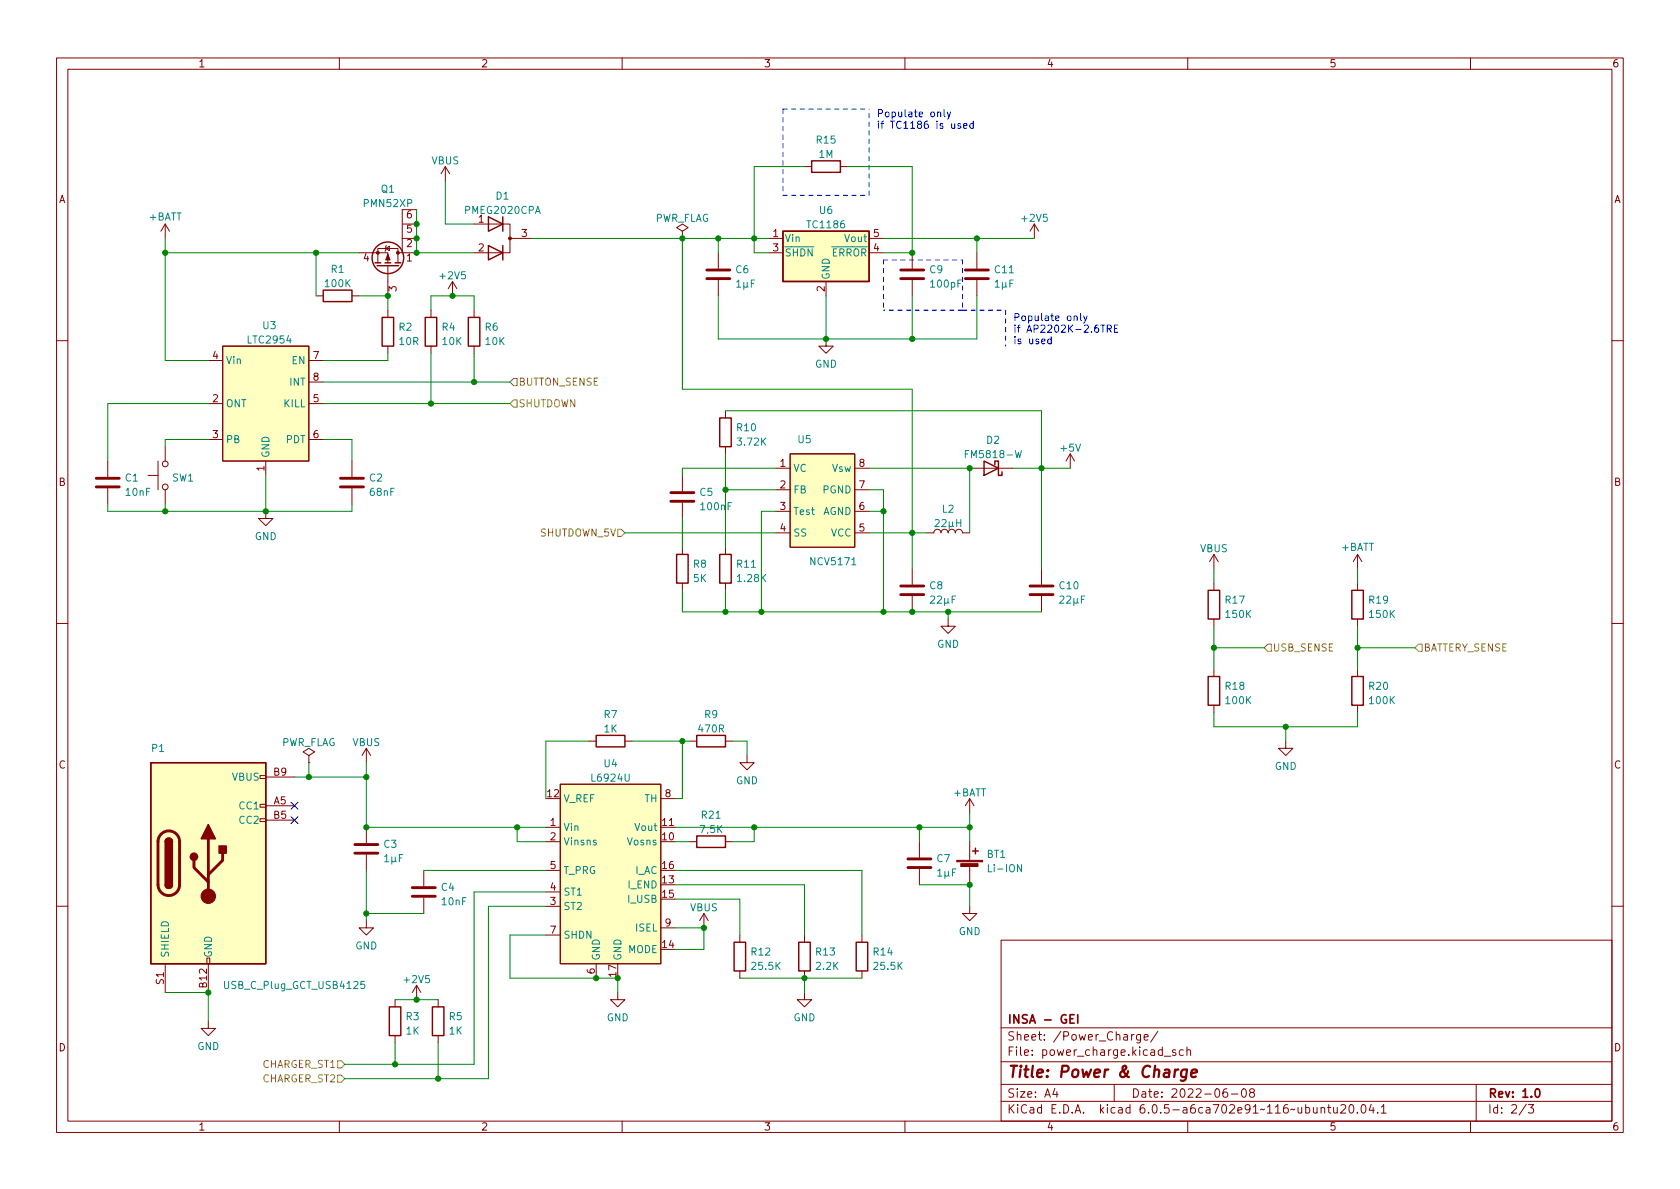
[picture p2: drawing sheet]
<svg xmlns="http://www.w3.org/2000/svg" width="297mm" height="210mm" viewBox="0 0 297 210" stroke-linecap="round" stroke-linejoin="round" font-family="sans-serif">
<g fill="none" stroke="#840000" stroke-width=".18">
<path d="M10 10.2h277v190.1h-277zM12 12.2h273v186.1h-273zM60 10.2v2M110 10.2v2M160 10.2v2M210 10.2v2M260 10.2v2M29.2 39.6v2.6M29.2 39.6l-.8 1.3M29.2 39.6l.8 1.3M71.1 39.6h2.6M73.7 37.1h-2.6v5.1"/>
<path d="M78.7 29.5l-.7 1.2M78.7 29.5v2.5M78.7 29.5l.8 1.2M83.8 39.6h6.4v5.1h-6.4M142.2 29.5h1.3M148.6 29.5h1.3M182.9 39.6l-.8 1.3M182.9 39.6v2.6M182.9 39.6l.7 1.3M55.9 52.3h1.2M62.2 52.3h1.3M63.5 44.7h5.1v1.8"/>
<path d="M66.8 46.5v-2.6h3.6v2.6M68.2 43.9l.6-.3v.7zM68.3 43.4l-.1 .2v.7l-.1 .1M68.6 47v5.3M68.6 54.9v1.2M71.1 42.2v2.5h-.7M71.1 42.2h2.6M71.1 44.7h2.6M76.2 54.9v1.2M80 49.8l-.8 1.2M80 49.8v2.5M80 49.8l.8 1.2"/>
<path d="M83.8 54.9v1.2M90.2 42.2h3.8M120.6 40.9l1.1-.6-1.1-.7-1 .7 1 .6v1.3M120.6 42.2h.1M127 44.7v2.8M127 49.5v2.8M135.9 42.2h2.5M135.9 44.7h2.5M146 59.9v1.3h1.3l-1.3 1.3-1.2-1.3h1.2M146 49.8v2.5M153.7 42.2h2.5M153.7 44.7h2.5"/>
<path d="M161.3 44.7v2.8M161.3 49.5v2.8M172.7 44.7v2.8M172.7 49.5v2.8M10 60.2h2M29.2 79v2.5M36.8 71.4h2.6M36.8 77.7h2.6M36.8 63.7h2.6M39.4 61.2h15.2v20.3h-15.2zM54.6 71.4h2.5M54.6 77.7h2.5"/>
<path d="M54.6 63.7h2.5M54.6 67.6h2.5M55.9 68.8h.1M68.6 61.2v1.3M76.2 61.2v1.3M83.8 61.2v1.3M128.3 72.6v1.3M128.3 79v1.3M285 60.2h2M19 81.5v2.8M19 86.4v2.7M26.2 84.1h1.7"/>
<path d="M27.9 81.5v5.1M29.2 86.6v2.5M47 90.4v1.3h1.3l-1.3 1.3-1.3-1.3h1.3M47 81.5v2.6M62.2 81.5v2.8M62.2 86.4v2.7M120.6 84.1v2.8M120.6 88.9v2.8M120.6 96.8v1.2M128.3 96.8v1.2M137.2 82.8h2.5M137.2 94.2h2.5"/>
<path d="M137.2 86.6h2.5M137.2 90.4h2.5M139.7 80.3h11.4v16.5h-11.4zM151.1 82.8h2.6M151.1 94.2h2.6M151.1 86.6h2.6M151.1 90.4h2.6M163.8 94.2h1.3a.64 .64 0 0 1 .6-.6 .64 .64 0 0 1 .7 .6 .64 .64 0 0 1 .6-.6 .64 .64 0 0 1 .6 .6 .64 .64 0 0 1 .7-.6 .64 .64 0 0 1 .6 .6 .64 .64 0 0 1 .6-.6 .64 .64 0 0 1 .7 .6h1.2M171.4 82.8h7.7M177.8 90.4h.1M189.2 80.3l-.7 1.2M189.2 80.3v2.5"/>
<path d="M189.2 80.3l.8 1.2M214.6 98v2.6M214.6 98l-.7 1.3M214.6 98l.8 1.3M240 98v2.6M240 98l-.7 1.3M240 98l.8 1.3M10 110.2h2M120.6 103.1v1.3M128.3 103.1v1.3M161.3 100.6v2.8M161.3 105.4v2.8"/>
<path d="M167.6 109.5v1.2h1.3l-1.3 1.3-1.2-1.3h1.2M184.1 100.6v2.8M184.1 105.4v2.8M214.6 103.1v1.3M214.6 109.5v1.2M214.6 118.4v1.2M240 103.1v1.3M240 109.5v1.2M240 118.4v1.2M285 110.2h2M46 137.2h1v.5h-1zM47 137.4h5.1"/>
<path d="M54.6 133.6l1-.6-1-.7-1 .7 1 .6v1.3M54.6 134.9h.1M64.8 132.3v2.6M64.8 132.3l-.8 1.3M64.8 132.3l.7 1.3M99.1 138.7h17.7v31.7h-17.7zM104.1 131.1h1.3M110.5 131.1h1.3M121.9 131.1h1.3M128.3 131.1h1.2M132.1 133.6v1.3h1.2l-1.2 1.2-1.3-1.2h1.3M214.6 124.7v1.3"/>
<path d="M227.3 131.1v1.2h1.3l-1.3 1.3-1.2-1.3h1.2M240 124.7v1.3M46 144.8h1v.5h-1zM46 142.2h1v.5h-1zM47 142.5h5.1M47 145h5.1M64.8 146.3v2.8M64.8 151.1v2.8M74.9 153.9v2.8M74.9 158.7v2.8M96.5 148.8h2.6M96.5 146.3h2.6"/>
<path d="M96.5 157.7h2.6M96.5 153.9h2.6M116.8 146.3h2.6M116.8 141.2h2.6M121.9 148.8h1.3M128.3 148.8h1.2M162.6 148.8v2.8M162.6 153.7v2.8M171.4 141.2l-.7 1.3M171.4 141.2v2.6M171.4 148.8v3.3M171.4 153.2v3.3"/>
<path d="M171.4 141.2l.8 1.3M10 160.2h2M29.2 170.4v5.1M36.6 169.4h.5v1h-.5zM36.8 170.4v5.1M64.8 162.8v1.3h1.2l-1.2 1.2-1.3-1.2h1.3M69.8 176.8v1.2M73.7 174.2l-.8 1.3M73.7 174.2v2.6M73.7 174.2l.7 1.3M77.5 176.8v1.2M96.5 160.3h2.6"/>
<path d="M96.5 165.3h2.6M105.4 170.4v2.6M109.2 175.5v1.3h1.3l-1.3 1.2-1.3-1.2h1.3M116.8 164.1h2.6M124.5 161.5l-.8 1.3M124.5 161.5v2.6M124.5 161.5l.7 1.3M130.8 165.3v1.3M130.8 171.7v1.3M142.2 175.5v1.3h1.3l-1.3 1.2-1.2-1.2h1.2M142.2 165.3v1.3M142.2 171.7v1.3"/>
<path d="M152.4 165.3v1.3M152.4 171.7v1.3M171.4 160.3v1.2h1.3l-1.3 1.3-1.2-1.3h1.2M177 166.3h108v32h-108zM285 160.2h2M36.8 180.6v1.3h1.3l-1.3 1.2-1.2-1.2h1.2M60 198.3v2M69.8 183.1v1.3M77.5 183.1v1.3M110 198.3v2M160 198.3v2M177 194.8h108"/>
<path d="M177 191.8h108M177 187.8h108M177 181.8h108M186.5 192.5l-.4 1h1M186.9 193v1M197 191.8v3M200.5 182.9l-.3 .1-.1 .2M201.6 182.9v1.2l-.2 .3h-.4M201.6 183l-.4-.1-.3 .3v.4l.2 .3h.5M202.3 183.4l.7-.1-.1-.3-.4-.1-.2 .2 .1 .8h.5M204.7 182.4l-1.3 1.9M205.9 186.8h1.1"/>
<path d="M207.9 185.7l-.4-.1-.2 .2 .1 .3 .5 .1v.4h-.6M209.2 185.7l-.4-.1-.3 .3v.4l.1 .3h.6M209.9 185.8l.2-.2 .3 .1 .1 .9M209.9 185.1v1.5M210 198.3v2M216.9 192.5a.59 .59 0 0 0-.7 .7v.5l.2 .3h.4l.2-.1 .1-.5-.2-.2-.4-.1-.3 .3M217.7 193.5h1.2M219.7 192.6l.2-.1a.81 .81 0 0 1 .5 .7 .81 .81 0 0 1-.3 .8h-.1a.81 .81 0 0 1-.6-.6 .81 .81 0 0 1 .3-.8zM221.2 193.2l-.3-.3 .1-.2 .2-.2 .4 .1 .2 .2-.1 .2-.6 .2-.2 .3 .1 .4 .2 .1h.4l.2-.3-.1-.4-.2-.1M233.6 196l.2-.2 .3 .1 .1 .9M233.6 195.8v1M234.7 195.8h.6"/>
<path d="M234.9 195.3v1.3l.4 .2M235.8 195.8l.1 1h.3l.2-.1M236.4 195.8v1M237.1 195.5l.5-.2 .3 .2v.3l-.9 1h.9M238.7 195.4l.2-.1a.81 .81 0 0 1 .5 .7 .81 .81 0 0 1-.3 .8h-.1a.81 .81 0 0 1-.6-.6 .81 .81 0 0 1 .3-.8zM240 196.7v.1M240.8 195.5l.2-.2a.81 .81 0 0 1 .6 .7 .81 .81 0 0 1-.3 .8h-.2a.81 .81 0 0 1-.3-1.3zM242.4 195.3l-.3 1h.9M242.8 195.8v1M243.6 196.7v.1M244.2 195.8l.4-.5v1.5M244.2 196.8h.9"/>
<path d="M260 198.3v2M261 191.8v6.5M269.9 195.3l-1.3 1.9M270.2 195.3h1l-.6 .6 .5 .1v.7l-.2 .1h-.5l-.2-.1"/>
<circle cx="29.2" cy="82" r=".51"/>
<circle cx="29.2" cy="86.1" r=".51"/>
</g>
<path d="M189.9 179.4h-.7v1.5h.7M190.6 179.4v1.5M189.2 180.1h.5M271.6 192.6l.2-.1a.82 .82 0 0 1 .6 .7 .82 .82 0 0 1-.3 .8h-.2a.81 .81 0 0 1-.6-.6 .81 .81 0 0 1 .3-.8z" fill="none" stroke="#840000" stroke-width=".3"/>
<path d="M208.3 189.1l-.3 .1-.3 .3M209.9 189.2a.66 .66 0 0 0-1 .3l-.1 .6 .2 .3 .1 .1 .6-.1M209.9 189.1l-.2 1.6a.6 .6 0 0 1-.9 .3M210.6 189.8l1-.2v-.4l-.2-.1-.6 .1-.2 1 .2 .3 .6-.1" fill="none" stroke="#840000" stroke-width=".4"/>
<g fill="none" stroke="#840000" stroke-width=".51">
<path d="M125 49.3h4M125 47.7h4M159.3 49.3h4M159.3 47.7h4M170.7 49.3h4.1M170.7 47.7h4.1M17 86.1h4.1M17 84.6h4.1M60.2 86.1h4.1M60.2 84.6h4.1M118.6 88.6h4.1M118.6 87.1h4.1"/>
<path d="M159.3 105.2h4M159.3 103.6h4M182.1 105.2h4.1M182.1 103.6h4.1M28.5 147.5a1.91 1.91 0 0 1 2.1-.4 1.91 1.91 0 0 1 1.1 1.7v7.7a1.91 1.91 0 0 1-1.9 1.9 1.91 1.91 0 0 1-1.9-1.9v-7.8l.2-.7zM34.3 152.1v1.3l2.5 2.6M36.8 148.3v10.2M39.4 150.9v1.2l-2.6 2.6M62.7 150.9h4.1M62.7 149.3h4.1M72.9 158.5h4.1M72.9 157h4.1"/>
<path d="M160.5 153.4h4.1M160.5 151.9h4.1"/>
</g>
<g fill="none" stroke="#840000" stroke-width=".25">
<path d="M86.4 38.3l2.5 1.3-2.5 1.3zM88.9 38.3v2.6M143.5 28.4h5.1v2.1h-5.1zM57.1 51.3h5.1v2h-5.1zM66.3 46.5h1M66.7 47h3.8M67.6 56.1h2v5.1h-2zM68.1 46.5h1M69.8 46.5h1.1M75.2 56.1h2v5.1h-2zM82.8 56.1h2v5.1h-2zM86.4 43.4l2.5 1.3-2.5 1.3z"/>
<path d="M88.9 43.4v2.6M138.4 40.9h15.3v8.9h-15.3zM127.3 73.9h2v5.1h-2zM119.6 98h2.1v5.1h-2.1zM127.3 98h2v5.1h-2zM174 81.5l2.5 1.3-2.5 1.3zM175.9 82.2v-.7h.6v2.6h.7v-.7M213.6 119.6h2v5.1h-2zM213.6 104.4h2v5.1h-2zM239 119.6h2v5.1h-2zM239 104.4h2v5.1h-2zM26.7 134.9h20.3v35.5h-20.3z"/>
<path d="M105.4 130h5.1v2.1h-5.1zM123.2 130h5.1v2.1h-5.1zM29.2 156.5a.64 .64 0 0 0 .6 .6 .64 .64 0 0 0 .7-.6M29.2 148.8a.64 .64 0 0 1 .6-.6 .64 .64 0 0 1 .7 .6M123.2 147.8h5.1v2.1h-5.1zM172 150.5h1M172.5 150v1M68.8 178h2.1v5.1h-2.1zM76.5 178h2v5.1h-2zM129.8 166.6h2v5.1h-2zM141.2 166.6h2.1v5.1h-2.1zM151.4 166.6h2v5.1h-2z"/>
<circle cx="68.6" cy="45.6" r="2.79"/>
</g>
<g fill="none" stroke="#008484" stroke-width=".18">
<path d="M130.2 49.9l.4-.4v1.3M130.2 50.8h.8M131.5 49.9v1.3M132.1 50.6l.2 .2M132.1 49.9v.8l-.4 .1-.2-.2M132.8 50.1h.5M133.4 49.5h-.6v1.3M176 49.9l.3-.4v1.3M176 50.8h.7M177.2 49.9v1.3M177.8 50.6l.2 .2M177.8 49.9v.8l-.4 .1-.2-.2"/>
<path d="M178.6 50.1h.4M179.2 49.5h-.6v1.3M171.3 79.7h-.6v1.2M179.5 79.7l.3 1.2 .3-.9 .2 .9 .3-1.2M165.3 92l.5-.1 .3 .3-.8 .9h.8M166.6 92l.4-.1 .3 .3-.8 .9h.8M167.8 92.3v1.3M168.4 93l.2 .1M168.4 92.3v.8h-.4l-.2-.1M169.2 91.9v1.2M169.2 92.5h.7M169.9 91.9v1.2"/>
<path d="M170.7 80.3h.4M164.5 105.5l.5-.1 .3 .4-.8 .9h.8M165.7 105.5l.5-.1 .3 .4-.8 .9h.8M167 105.8v1.3M167.6 106.5l.2 .2M167.6 105.8v.8l-.4 .1-.2-.2M168.3 106h.5M168.9 105.4h-.6v1.3M187.4 105.5l.5-.1 .2 .4-.8 .9h.8M188.6 105.5l.5-.1 .2 .4-.8 .9h.8M189.9 105.8v1.3M190.5 106.5l.2 .2"/>
<path d="M190.5 105.8l-.1 .8-.3 .1-.2-.2M191.2 106h.4M191.8 105.4h-.6v1.3M68 151.5l.4-.4v1.3M68 152.4h.7M69.3 151.5v1.3M69.9 152.2l.2 .2M69.9 151.5l-.1 .8-.3 .1-.2-.2M70.6 151.7h.4M71.2 151.1h-.6v1.3M105.4 148.6h-.3l-.2 .1 .1 .2 .4 .1v.4h-.5M165.8 154l.4-.3v1.2"/>
<path d="M165.8 154.9h.7M167.1 154.1v1.2M167.7 154.7l.2 .2M167.7 154.1l-.1 .8h-.3l-.2-.2M168.4 154.3h.4M169 153.7h-.6v1.2M64.4 173.5h-.6v.6l.2-.1 .4 .1 .1 .2-.1 .4-.1 .1-.5-.1"/>
</g>
<g fill="#840000" stroke="#840000" stroke-width=".18">
<path d="M169.2 152.1h4.5v.3h-4.5z"/>
<path d="M169.9 152.7h3v.5h-3z"/>
<path d="M68.6 45l.4 1h-.8z"/>
<circle cx="90.2" cy="42.2" r=".25"/>
<circle cx="66.8" cy="44.7" r=".25"/>
<circle cx="70.4" cy="44.7" r=".25"/>
<circle cx="36.8" cy="158.5" r="1.27"/>
</g>
<g fill="#ffffc2" stroke="#ffffc2" stroke-width=".18">
<path d="M39.4 61.2h15.2v20.3h-15.2z"/>
<path d="M139.7 80.3h11.4v16.5h-11.4z"/>
<path d="M138.4 40.9h15.3v8.9h-15.3z"/>
<path d="M99.1 138.7h17.7v31.7h-17.7z"/>
<path d="M26.7 134.9h20.3v35.5h-20.3z"/>
</g>
<g fill="#840000" stroke="#840000" stroke-width=".25">
<path d="M29.2 156.5h1.3a.64 .64 0 0 1-.7 .6 .64 .64 0 0 1-.6-.6z"/>
<path d="M29.2 148.8h1.3v7.7h-1.3z"/>
<path d="M29.4 148.4a.64 .64 0 0 1 .7-.1 .64 .64 0 0 1 .4 .5h-1.3z"/>
<path d="M36.8 145.8l1.3 2.5h-2.5z"/>
<path d="M38.7 149.6h1.3v1.3h-1.3z"/>
<circle cx="34.3" cy="151.5" r=".63"/>
</g>
<path d="M90.2 71.4l.6-.7h.6v1.3h-.6zM90.8 66.9h.6v1.3h-.6l-.6-.6zM109.2 93.6h.7l.6 .6-.6 .7h-.7zM224.2 113.9h.6v1.3h-.6l-.7-.7zM250.8 113.9h.7v1.3h-.7l-.6-.7zM59.7 187.6h.6l.7 .6-.7 .6h-.6zM59.7 190.1h.6l.7 .6-.7 .7h-.6z" fill="none" stroke="#848400" stroke-width=".18"/>
<g fill="none" stroke="#0000c2" stroke-width=".18">
<path d="M165.8 19.9l.2-.1 .3 .1v.8M166.9 19.4v1.1l.2 .2M167.5 19.8l.3 .9M168.1 19.8l-.4 1.2-.2 .1M169.8 21.9h-.3l-.2 .1 .1 .2 .4 .1v.3h-.5M170.4 22.3l.6-.1-.1-.3h-.3l-.2 .1v.6h.5M172.1 21.9h-.4l-.2 .2 .1 .5h.5M172.1 21.4v1.3M185.9 59.5v1.3M189.9 56l.2-.1h.3l.1 .8M191.1 55.4v1.1l.1 .2M191.6 55.9l.3 .8"/>
<path d="M192.2 55.9l-.4 1.1-.2 .1M194.6 57.5h.8M195 57.5v1.3M195.8 58.1h.6l.1-.2-.1-.3-.6-.1v1.3M196.1 58.1l.4 .7M197 58.1h.5M197.7 57.5h-.7v1.3h.7M185.9 60h-.4l-.2 .2 .1 .5h.5"/>
</g>
<path d="M138.4 19.3h15.3M138.4 19.3v15.2M138.4 34.5h15.3M153.7 34.5v-15.2M156.2 46h14M156.2 46v8.9M170.2 54.9h7.6M170.2 54.9h-14M170.2 46v8.9M177.8 54.9v6.3" fill="none" stroke="#0000c2" stroke-width=".18" stroke-dasharray=".8 .8"/>
<g fill="none" stroke="#008400" stroke-width=".18">
<path d="M73.7 37.1v7.6h10.1M78.7 32v7.6h5.1M142.2 29.5h-8.9v15.2h2.6M149.9 29.5h11.4v15.2h-5.1M29.2 42.2v21.5h7.6M29.2 44.7h34.3M55.9 44.7v7.6M63.5 52.3h5.1v2.6M76.2 54.9v-2.6h7.6v2.6M94 42.2h41.9M120.6 42.2v26.6h40.7v31.8M127 52.3v7.6h45.7v-7.6"/>
<path d="M127 42.2v2.5M146 52.3v7.6M156.2 42.2h26.7M161.3 52.3v7.6M172.7 42.2v2.5M36.8 77.7h-7.6v1.3M36.8 71.4h-17.8v10.1M57.1 77.7h5.1v3.8M57.1 71.4h33.1M57.1 67.6h33.1M68.6 62.5v1.2h-11.5M76.2 62.5v8.9"/>
<path d="M83.8 62.5v5.1M128.3 72.6h55.8v28M19 89.1v1.3h43.2v-1.3M29.2 89.1v1.3M47 84.1v6.3M110.5 94.2h26.7M120.6 91.7v5.1M128.3 86.6h8.9M128.3 80.3v16.5M137.2 90.4h-2.6v17.8M137.2 82.8h-16.6v1.3M153.7 90.4h2.5"/>
<path d="M153.7 94.2h10.1M153.7 82.8h17.7v11.4M153.7 86.6h2.5v21.6M179.1 82.8h10.1M120.6 104.4v3.8h63.5M128.3 104.4v3.8M167.6 108.2v1.3M214.6 100.6v2.5M214.6 110.7v7.7M214.6 114.5h8.9M240 100.6v2.5M240 110.7v7.7"/>
<path d="M240 114.5h10.2M52.1 137.4h12.7M54.6 134.9v2.5M64.8 134.9v11.4h31.7M104.1 131.1h-7.6v10.1M111.8 131.1h10.1M120.6 131.1v10.1h-1.2M129.5 131.1h2.6v2.5M214.6 126v2.5h25.4v-2.5M227.3 128.5v2.6M64.8 153.9v8.9M74.9 153.9h21.6"/>
<path d="M91.4 146.3v2.5h5.1M96.5 157.7h-12.7v30.5h-22.8M119.4 153.9h33v11.4M119.4 148.8h2.5M119.4 146.3h52M119.4 159h11.4v6.3M119.4 156.5h22.8v8.8M133.3 146.3v2.5h-3.8M162.6 156.5h8.8v3.8M162.6 146.3v2.5M171.4 143.8v5M29.2 175.5h7.6v5.1"/>
<path d="M64.8 161.5h10.1M69.8 176.8h7.7M96.5 160.3h-10.1v30.4h-25.4M96.5 165.3h-6.3v7.7h19v2.5M119.4 164.1h5.1v3.8h-5.1M130.8 173h21.6M142.2 173v2.5M69.8 184.4v3.8M77.5 184.4v6.3"/>
</g>
<path d="M51.5 144.4l1.2 1.2M51.5 141.9l1.2 1.2M52.7 144.4l-1.2 1.2M52.7 141.9l-1.2 1.2" fill="none" stroke="#000084" stroke-width=".18"/>
<g fill="#008400" stroke="#008400" stroke-width=".18">
<circle cx="172.7" cy="42.2" r=".46"/>
<circle cx="133.3" cy="42.2" r=".46"/>
<circle cx="127" cy="42.2" r=".46"/>
<circle cx="161.3" cy="44.7" r=".46"/>
<circle cx="184.1" cy="82.8" r=".46"/>
<circle cx="167.6" cy="108.2" r=".46"/>
<circle cx="240" cy="114.5" r=".46"/>
<circle cx="214.6" cy="114.5" r=".46"/>
<circle cx="227.3" cy="128.5" r=".46"/>
<circle cx="146" cy="59.9" r=".46"/>
<circle cx="171.4" cy="82.8" r=".46"/>
<circle cx="161.3" cy="59.9" r=".46"/>
<circle cx="156.2" cy="90.4" r=".46"/>
<circle cx="161.3" cy="108.2" r=".46"/>
<circle cx="161.3" cy="94.2" r=".46"/>
<circle cx="156.2" cy="108.2" r=".46"/>
<circle cx="162.6" cy="146.3" r=".46"/>
<circle cx="142.2" cy="173" r=".46"/>
<circle cx="133.3" cy="146.3" r=".46"/>
<circle cx="171.4" cy="156.5" r=".46"/>
<circle cx="124.5" cy="164.1" r=".46"/>
<circle cx="171.4" cy="146.3" r=".46"/>
<circle cx="134.6" cy="108.2" r=".46"/>
<circle cx="120.6" cy="42.2" r=".46"/>
<circle cx="128.3" cy="108.2" r=".46"/>
<circle cx="120.6" cy="131.1" r=".46"/>
<circle cx="29.2" cy="90.4" r=".46"/>
<circle cx="128.3" cy="86.6" r=".46"/>
<circle cx="64.8" cy="137.4" r=".46"/>
<circle cx="73.7" cy="176.8" r=".46"/>
<circle cx="64.8" cy="161.5" r=".46"/>
<circle cx="36.8" cy="175.5" r=".46"/>
<circle cx="77.5" cy="190.7" r=".46"/>
<circle cx="69.8" cy="188.2" r=".46"/>
<circle cx="64.8" cy="146.3" r=".46"/>
<circle cx="54.6" cy="137.4" r=".46"/>
<circle cx="76.2" cy="71.4" r=".46"/>
<circle cx="29.2" cy="44.7" r=".46"/>
<circle cx="47" cy="90.4" r=".46"/>
<circle cx="68.6" cy="52.3" r=".46"/>
<circle cx="73.7" cy="44.7" r=".46"/>
<circle cx="55.9" cy="44.7" r=".46"/>
<circle cx="73.7" cy="42.2" r=".46"/>
<circle cx="80" cy="52.3" r=".46"/>
<circle cx="73.7" cy="39.6" r=".46"/>
<circle cx="83.8" cy="67.6" r=".46"/>
<circle cx="91.4" cy="146.3" r=".46"/>
<circle cx="109.2" cy="173" r=".46"/>
<circle cx="105.4" cy="173" r=".46"/>
</g>
<text font-size="2.8" fill="#840000" x="178" y="190.6">Title: Power &amp; Charge</text>
<g font-size="2.1" fill="#840000">
<text x="178" y="184">Sheet: /Power_Charge/</text>
<text x="178" y="181">INSA - GEI</text>
<text x="178" y="186.7">File: power_charge.kicad_sch</text>
<text x="178" y="196.9">KiCad E.D.A. kicad 6.0.5-a6ca702e91~116~ubuntu20.04.1</text>
<text x="178" y="194.1">Size: A4</text>
<text x="200" y="194.1">Date: 2022-06-08</text>
<text x="263" y="194.1">Rev: 1.0</text>
<text x="263" y="196.9">Id: 2/3</text>
</g>
<g font-size="1.8" fill="#840000">
<text x="35" y="11.9">1</text>
<text x="85" y="11.9">2</text>
<text x="135" y="11.9">3</text>
<text x="185" y="11.9">4</text>
<text x="235" y="11.9">5</text>
<text x="285" y="11.9">6</text>
<text x="10.3" y="35.9">A</text>
<text x="285.3" y="35.9">A</text>
<text x="71.9" y="41.1">5</text>
<text x="71.9" y="38.6">6</text>
<text x="84.6" y="39.4">1</text>
<text x="92.2" y="41.9">3</text>
<text x="136.7" y="41.9">1</text>
<text x="154.4" y="41.9">5</text>
<text x="64.3" y="46.2">4</text>
<text x="71.9" y="46.2">1</text>
<text x="71.9" y="43.7">2</text>
<text x="84.6" y="44.4">2</text>
<text x="136.7" y="44.4">3</text>
<text x="154.4" y="44.4">4</text>
<text x="70.1" y="51.5" transform="rotate(-90 70.1 51.5)">3</text>
<text x="145.8" y="51.5" transform="rotate(-90 145.8 51.5)">2</text>
<text x="37.6" y="63.5">4</text>
<text x="55.4" y="63.5">7</text>
<text x="37.6" y="71.1">2</text>
<text x="55.4" y="71.1">5</text>
<text x="55.4" y="67.3">8</text>
<text x="37.6" y="77.5">3</text>
<text x="55.4" y="77.5">6</text>
<text x="46.7" y="83.3" transform="rotate(-90 46.7 83.3)">1</text>
<text x="137.9" y="82.5">1</text>
<text x="151.9" y="82.5">8</text>
<text x="10.3" y="85.9">B</text>
<text x="137.9" y="86.4">2</text>
<text x="151.9" y="86.4">7</text>
<text x="285.3" y="85.9">B</text>
<text x="137.9" y="90.2">3</text>
<text x="137.9" y="94">4</text>
<text x="151.9" y="94">5</text>
<text x="151.9" y="90.2">6</text>
<text x="10.3" y="135.9">C</text>
<text x="48.4" y="137.2">B9</text>
<text x="285.3" y="135.9">C</text>
<text x="48.4" y="142.2">A5</text>
<text x="96.8" y="141">12</text>
<text x="117.6" y="141">8</text>
<text x="48.4" y="144.8">B5</text>
<text x="97.3" y="146">1</text>
<text x="97.3" y="148.6">2</text>
<text x="117.1" y="148.6">10</text>
<text x="117.1" y="146">11</text>
<text x="97.3" y="153.7">5</text>
<text x="117.1" y="153.7">16</text>
<text x="97.3" y="160">3</text>
<text x="97.3" y="157.5">4</text>
<text x="117.1" y="156.2">13</text>
<text x="117.1" y="158.7">15</text>
<text x="97.3" y="165.1">7</text>
<text x="117.1" y="167.6">14</text>
<text x="117.6" y="163.8">9</text>
<text x="105.2" y="172.2" transform="rotate(-90 105.2 172.2)">6</text>
<text x="109" y="172.7" transform="rotate(-90 109 172.7)">17</text>
<text x="29" y="174" transform="rotate(-90 29 174)">S1</text>
<text x="36.6" y="174.6" transform="rotate(-90 36.6 174.6)">B12</text>
<text x="10.3" y="185.9">D</text>
<text x="285.3" y="185.9">D</text>
<text x="35" y="199.9">1</text>
<text x="85" y="199.9">2</text>
<text x="135" y="199.9">3</text>
<text x="185" y="199.9">4</text>
<text x="235" y="199.9">5</text>
<text x="285" y="199.9">6</text>
</g>
<g font-size="1.8" fill="#0000c2">
<text x="154.9" y="20.7">Populate only</text>
<text x="154.9" y="22.8">if TC1186 is used</text>
<text x="179.1" y="56.8">Populate only</text>
<text x="179.1" y="58.8">if AP2202K-2.6TRE</text>
<text x="179.1" y="60.9">is used</text>
</g>
<g font-size="1.8" fill="#008484">
<text x="76.3" y="29.1">VBUS</text>
<text x="144.4" y="25.4">R15</text>
<text x="144.8" y="27.9">1M</text>
<text x="67.4" y="34.1">Q1</text>
<text x="87.7" y="35.3">D1</text>
<text x="26.3" y="39">+BATT</text>
<text x="64.5" y="36.6">PMN52XP</text>
<text x="82.4" y="37.8">PMEG2020CPA</text>
<text x="115.7" y="39.2">PWR_FLAG</text>
<text x="142.9" y="40.4">TC1186</text>
<text x="144.9" y="37.8">U6</text>
<text x="180.8" y="39.2">+2V5</text>
<text x="138.7" y="42.8">Vin</text>
<text x="138.7" y="45.3">~{SHDN}~{ERROR}</text>
<text x="149.5" y="42.8">Vout</text>
<text x="57.6" y="50.8">100K</text>
<text x="58.6" y="48.2">R1</text>
<text x="77.9" y="49.4">+2V5</text>
<text x="130.1" y="48.3">C6</text>
<text x="146.7" y="49.5" transform="rotate(-90 146.7 49.5)">GND</text>
<text x="164.4" y="48.3">C9</text>
<text x="164.7" y="50.8">100pF</text>
<text x="175.9" y="48.3">C11</text>
<text x="46.5" y="58.2">U3</text>
<text x="70.5" y="58.5">R2</text>
<text x="78.2" y="58.5">R4</text>
<text x="85.8" y="58.5">R6</text>
<text x="39.9" y="64.4">Vin</text>
<text x="43.9" y="60.7">LTC2954</text>
<text x="51.6" y="64.4">EN</text>
<text x="70.7" y="61">10R</text>
<text x="78.3" y="61">10K</text>
<text x="85.9" y="61">10K</text>
<text x="144.1" y="65">GND</text>
<text x="51.3" y="68.2">INT</text>
<text x="39.9" y="72">ONT</text>
<text x="50.2" y="72">KILL</text>
<text x="130.4" y="76.2">R10</text>
<text x="39.9" y="78.4">PB</text>
<text x="47.6" y="81" transform="rotate(-90 47.6 81)">GND</text>
<text x="50.6" y="78.4">PDT</text>
<text x="130.5" y="78.8">3.72K</text>
<text x="140.2" y="83.4">VC</text>
<text x="141.1" y="78.4">U5</text>
<text x="147.1" y="83.4">Vsw</text>
<text x="171.2" y="81">FM5818-W</text>
<text x="174.4" y="78.5">D2</text>
<text x="187.6" y="79.9">+5V</text>
<text x="22.2" y="85.1">C1</text>
<text x="22.3" y="87.7">10nF</text>
<text x="30.5" y="85.1">SW1</text>
<text x="65.3" y="85.1">C2</text>
<text x="65.5" y="87.7">68nF</text>
<text x="123.8" y="87.7">C5</text>
<text x="140.2" y="87.2">FB</text>
<text x="145.5" y="87.2">PGND</text>
<text x="45" y="95.5">GND</text>
<text x="124" y="90.2">100nF</text>
<text x="140.2" y="91.1">Test</text>
<text x="140.2" y="94.9">SS</text>
<text x="145.4" y="91.1">AGND</text>
<text x="146.9" y="94.9">VCC</text>
<text x="166.6" y="90.7">L2</text>
<text x="122.6" y="100.4">R8</text>
<text x="130.4" y="100.4">R11</text>
<text x="143.5" y="99.9">NCV5171</text>
<text x="212.2" y="97.6">VBUS</text>
<text x="237.2" y="97.4">+BATT</text>
<text x="122.6" y="102.9">5K</text>
<text x="130.5" y="102.9">1.28K</text>
<text x="164.4" y="104.2">C8</text>
<text x="187.4" y="104.2">C10</text>
<text x="216.7" y="106.7">R17</text>
<text x="242.1" y="106.7">R19</text>
<text x="216.8" y="109.3">150K</text>
<text x="242.2" y="109.3">150K</text>
<text x="165.7" y="114.5">GND</text>
<text x="216.7" y="122">R18</text>
<text x="216.8" y="124.5">100K</text>
<text x="242.1" y="122">R20</text>
<text x="242.2" y="124.5">100K</text>
<text x="49.6" y="131.9">PWR_FLAG</text>
<text x="62.3" y="131.9">VBUS</text>
<text x="106.8" y="127">R7</text>
<text x="106.8" y="129.5">1K</text>
<text x="123.6" y="129.5">470R</text>
<text x="124.6" y="127">R9</text>
<text x="26.9" y="133">P1</text>
<text x="106.8" y="135.7">U4</text>
<text x="225.4" y="136.1">GND</text>
<text x="41.1" y="138">VBUS</text>
<text x="42.4" y="143.1">CC1</text>
<text x="99.6" y="141.9">V_REF</text>
<text x="104.8" y="138.2">L6924U</text>
<text x="114" y="141.9">TH</text>
<text x="130.1" y="138.7">GND</text>
<text x="168.6" y="140.8">+BATT</text>
<text x="42.4" y="145.7">CC2</text>
<text x="67.9" y="149.9">C3</text>
<text x="99.6" y="146.9">Vin</text>
<text x="99.6" y="149.5">Vinsns</text>
<text x="111" y="149.5">Vosns</text>
<text x="112.4" y="146.9">Vout</text>
<text x="123.9" y="147.3">7,5K</text>
<text x="124.1" y="144.8">R21</text>
<text x="99.6" y="154.6">T_PRG</text>
<text x="112.3" y="154.6">I_AC</text>
<text x="165.7" y="152.4">C7</text>
<text x="174.5" y="151.7">BT1</text>
<text x="175" y="154.2">Li-ION</text>
<text x="78" y="157.5">C4</text>
<text x="78.2" y="160.1">10nF</text>
<text x="99.6" y="160.9">ST2</text>
<text x="99.6" y="158.4">ST1</text>
<text x="111.1" y="157.1">I_END</text>
<text x="111.1" y="159.6">I_USB</text>
<text x="122" y="161.1">VBUS</text>
<text x="62.8" y="167.9">GND</text>
<text x="99.6" y="166">SHDN</text>
<text x="112.4" y="164.7">ISEL</text>
<text x="169.5" y="165.3">GND</text>
<text x="29.8" y="169.4" transform="rotate(-90 29.8 169.4)">SHIELD</text>
<text x="37.5" y="169.4" transform="rotate(-90 37.5 169.4)">GND</text>
<text x="71.6" y="173.8">+2V5</text>
<text x="106" y="169.9" transform="rotate(-90 106 169.9)">GND</text>
<text x="109.9" y="169.9" transform="rotate(-90 109.9 169.9)">GND</text>
<text x="111" y="168.5">MODE</text>
<text x="132.9" y="169">R12</text>
<text x="133.1" y="171.5">25.5K</text>
<text x="144.3" y="169">R13</text>
<text x="144.4" y="171.5">2.2K</text>
<text x="154.5" y="169">R14</text>
<text x="154.6" y="171.5">25.5K</text>
<text x="40" y="174.9">USB_C_Plug_GCT_USB4125</text>
<text x="34.9" y="185.7">GND</text>
<text x="71.8" y="180.4">R3</text>
<text x="71.8" y="182.9">1K</text>
<text x="79.4" y="180.4">R5</text>
<text x="79.4" y="182.9">1K</text>
<text x="107.3" y="180.6">GND</text>
<text x="140.3" y="180.6">GND</text>
</g>
<g font-size="1.8" fill="#848400">
<text x="91.6" y="68.2">BUTTON_SENSE</text>
<text x="91.6" y="72">SHUTDOWN</text>
<text x="95.5" y="94.9">SHUTDOWN_5V</text>
<text x="225" y="115.2">USB_SENSE</text>
<text x="251.7" y="115.2">BATTERY_SENSE</text>
<text x="46.3" y="188.8">CHARGER_ST1</text>
<text x="46.3" y="191.4">CHARGER_ST2</text>
</g>
</svg>
